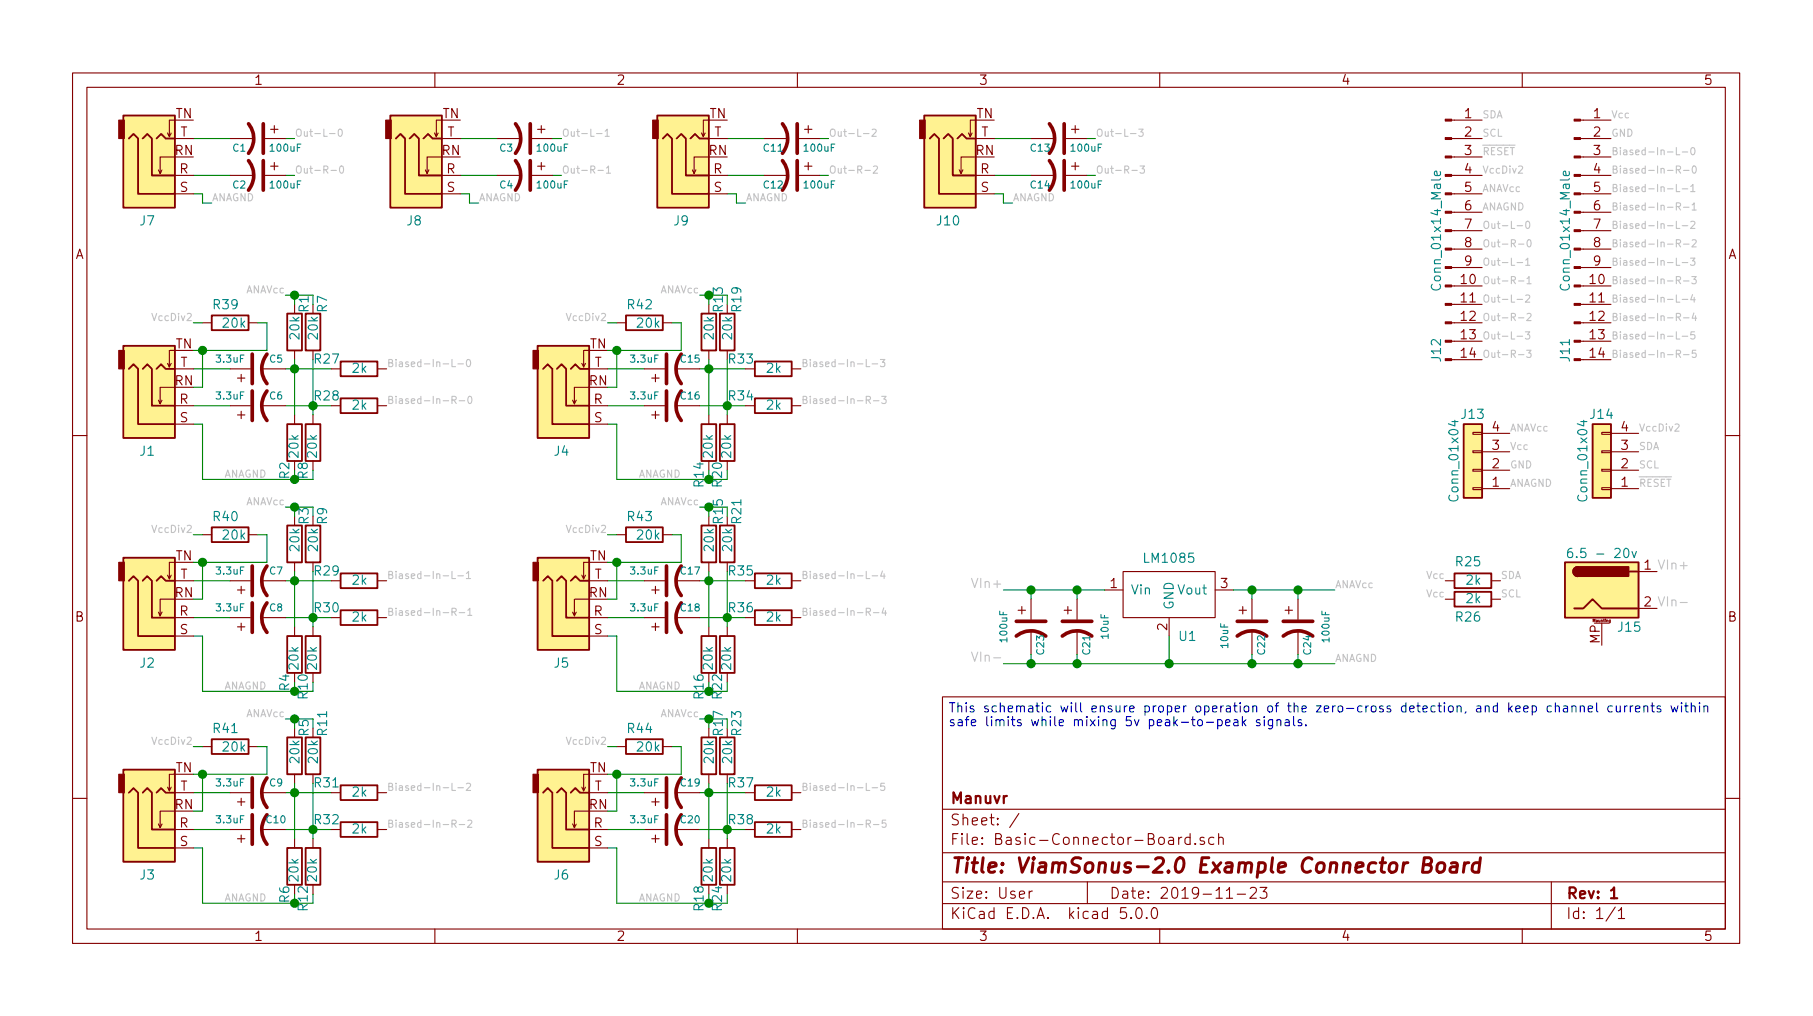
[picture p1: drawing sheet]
<svg xmlns="http://www.w3.org/2000/svg" width="250mm" height="140mm" viewBox="0 0 250 140" stroke-linecap="round" stroke-linejoin="round" font-family="sans-serif">
<g fill="none" stroke="#840000" stroke-width=".15">
<path d="M10 10.1h230v119.9h-230zM12 12h226v116.1h-226zM23.6 18.3l-.2 .5M24.1 16.6h-.7v2.2l-.3-.5M24.1 19.1h2.6M31.7 19.1h3.4M36.6 19.1h2.8M37.3 17.8h1.1M37.8 17.3v1M60 10.1v1.9M60.5 18.3l-.3 .5M61 16.6h-.8v2.2l-.3-.5"/>
<path d="M61 19.1h2.5M68.6 19.1h3.3M73.4 19.1h2.8M74.2 17.8h1M74.7 17.3v1M97.3 18.3l-.3 .5M97.8 16.6h-.8v2.2l-.2-.5M97.8 19.1h2.5M105.4 19.1h3.3M110 10.1v1.9M110.2 19.1h2.8M111 17.8h1"/>
<path d="M111.5 17.3v1M134.1 18.3l-.2 .5M134.6 16.6h-.7v2.2l-.3-.5M134.6 19.1h2.6M142.2 19.1h3.3M147.1 19.1h2.8M147.8 17.8h1M148.3 17.3v1M160 10.1v1.9M200.3 19.1h4.2M200.3 16.6h4.2M210 10.1v1.9"/>
<path d="M218 19.1h4.2M218 16.6h4.2M22.4 23.4l-.3 .5M24.1 21.6h-2v2.3l-.3-.5M24.1 26.7h2.6M24.1 24.2h2.6M31.7 24.2h3.4M36.6 24.2h2.8M37.3 22.9h1.1M37.8 22.4v1M59.2 23.4l-.3 .5M61 21.6h-2.1v2.3l-.2-.5"/>
<path d="M61 26.7h2.5M61 24.2h2.5M68.6 24.2h3.3M73.4 24.2h2.8M74.2 22.9h1M74.7 22.4v1M96 23.4l-.2 .5M97.8 21.6h-2v2.3l-.3-.5M97.8 26.7h2.5M97.8 24.2h2.5M105.4 24.2h3.3M110.2 24.2h2.8"/>
<path d="M111 22.9h1M111.5 22.4v1M132.8 23.4l-.2 .5M134.6 21.6h-2v2.3l-.3-.5M134.6 26.7h2.6M134.6 24.2h2.6M142.2 24.2h3.3M147.1 24.2h2.8M147.8 22.9h1M148.3 22.4v1M200.3 39.4h4.2M200.3 36.9h4.2"/>
<path d="M200.3 34.3h4.2M200.3 31.8h4.2M200.3 29.3h4.2M200.3 26.7h4.2M200.3 24.2h4.2M200.3 21.6h4.2M218 39.4h4.2M218 36.9h4.2M218 34.3h4.2M218 31.8h4.2M218 29.3h4.2M218 26.7h4.2"/>
<path d="M218 24.2h4.2M218 21.6h4.2M22.4 55.2l-.3 .5M23.6 50.1l-.2 .5M24.1 48.3h-.7v2.3l-.3-.5M24.1 53.4h-2v2.3l-.3-.5M24.1 55.9h2.6M24.1 50.8h2.6M24.1 58.5h2.6M27.9 44.5h1.3M31.7 55.9h2.8M31.7 50.8h2.8"/>
<path d="M32.8 57.2h1M32.8 52.1h1M33.3 51.6v1M33.3 56.7v1M34.3 44.5h1.3M36.1 55.9h3.3M36.1 50.8h3.3M40.6 42v1.2M40.6 48.3v1.3M40.6 57.2v1.3M43.2 57.2v1.3M45.7 55.9h1.3"/>
<path d="M45.7 50.8h1.3M52.1 55.9h1.2M52.1 50.8h1.2M79.5 55.2l-.3 .5M80.8 50.1l-.3 .5M81.3 48.3h-.8v2.3l-.2-.5M81.3 53.4h-2.1v2.3l-.2-.5M81.3 55.9h2.5M81.3 50.8h2.5M81.3 58.5h2.5M85.1 44.5h1.3M88.9 55.9h2.8"/>
<path d="M88.9 50.8h2.8M89.9 57.2h1M89.9 52.1h1M90.4 51.6v1M90.4 56.7v1M91.4 44.5h1.3M93.2 55.9h3.3M93.2 50.8h3.3M97.8 42v1.2M97.8 48.3v1.3M97.8 57.2v1.3M100.3 57.2v1.3"/>
<path d="M102.9 55.9h1.2M102.9 50.8h1.2M109.2 55.9h1.3M109.2 50.8h1.3M200.3 49.6h4.2M200.3 47h4.2M200.3 44.5h4.2M200.3 42h4.2M203.2 59.6h1.3v.3h-1.3zM204.5 59.7h3.8M218 49.6h4.2M218 47h4.2"/>
<path d="M218 44.5h4.2M218 42h4.2M221 59.6h1.2v.3h-1.2zM222.2 59.7h3.9M10 60h2M23.6 79.3l-.2 .5M24.1 77.5h-.7v2.3l-.3-.5M27.9 73.7h1.3M34.3 73.7h1.3M40.6 71.2v1.2M40.6 77.5v1.3M43.2 63.5v1.3"/>
<path d="M80.8 79.3l-.3 .5M81.3 77.5h-.8v2.3l-.2-.5M85.1 73.7h1.3M91.4 73.7h1.3M97.8 71.2v1.2M97.8 77.5v1.3M100.3 63.5v1.3M154.9 78.8h12.7v6.3h-12.7zM203.2 62.2h1.3v.2h-1.3zM203.2 64.7h1.3v.2h-1.3zM203.2 67.2h1.3v.3h-1.3zM204.5 67.4h3.8"/>
<path d="M204.5 64.8h3.8M204.5 62.3h3.8M221 62.2h1.2v.2h-1.2zM221 64.7h1.2v.2h-1.2zM221 67.2h1.2v.3h-1.2zM222.2 67.4h3.9M222.2 64.8h3.9M222.2 62.3h3.9M226.1 78.8h2.5M238 60h2M22.4 84.4l-.3 .5M24.1 82.6h-2v2.3l-.3-.5"/>
<path d="M24.1 85.1h2.6M24.1 80.1h2.6M24.1 87.7h2.6M31.7 85.1h2.8M31.7 80.1h2.8M32.8 86.4h1M32.8 81.3h1M33.3 80.8v1M33.3 85.9v1M36.1 85.1h3.3M36.1 80.1h3.3M40.6 86.4v1.3"/>
<path d="M43.2 86.4v1.3M43.2 92.8v1.2M45.7 85.1h1.3M45.7 80.1h1.3M52.1 85.1h1.2M52.1 80.1h1.2M79.5 84.4l-.3 .5M81.3 82.6h-2.1v2.3l-.2-.5M81.3 85.1h2.5M81.3 80.1h2.5M81.3 87.7h2.5M88.9 85.1h2.8"/>
<path d="M88.9 80.1h2.8M89.9 86.4h1M89.9 81.3h1M90.4 80.8v1M90.4 85.9v1M93.2 85.1h3.3M93.2 80.1h3.3M97.8 86.4v1.3M100.3 86.4v1.3M100.3 92.8v1.2M102.9 85.1h1.2M102.9 80.1h1.2"/>
<path d="M109.2 85.1h1.3M109.2 80.1h1.3M130 96.1h108v32h-108zM140.5 84.1h1M141 83.6v1M142.2 82.6v2.8M142.2 86.9v3.3M146.8 84.1h1M147.3 83.6v1M148.6 82.6v2.8M148.6 86.9v3.3M152.4 81.3h2.5"/>
<path d="M161.3 85.1v2.6M167.6 81.3h2.6M170.9 84.1h1.1M171.4 83.6v1M172.7 82.6v2.8M172.7 86.9v3.3M177.3 84.1h1M177.8 83.6v1M179.1 82.6v2.8M179.1 86.9v3.3M199.4 80.1h1.3M199.4 82.6h1.3"/>
<path d="M205.7 80.1h1.3M205.7 82.6h1.3M220 85.9h2M221 85.9v3M226.1 83.9h2.5M10 110.1h2M22.4 113.6l-.3 .5M23.6 108.5l-.2 .5M24.1 106.7h-.7v2.3l-.3-.5M24.1 111.8h-2v2.3l-.3-.5M24.1 114.3h2.6M24.1 109.3h2.6"/>
<path d="M24.1 116.9h2.6M27.9 102.9h1.3M31.7 114.3h2.8M31.7 109.3h2.8M32.8 115.6h1M32.8 110.5h1M33.3 110v1M33.3 115.1v1M34.3 102.9h1.3M36.1 114.3h3.3M36.1 109.3h3.3M40.6 100.4v1.2"/>
<path d="M40.6 106.7v1.3M40.6 115.6v1.3M43.2 115.6v1.3M45.7 114.3h1.3M45.7 109.3h1.3M52.1 114.3h1.2M52.1 109.3h1.2M79.5 113.6l-.3 .5M80.8 108.5l-.3 .5M81.3 106.7h-.8v2.3l-.2-.5M81.3 111.8h-2.1v2.3l-.2-.5M81.3 114.3h2.5"/>
<path d="M81.3 109.3h2.5M81.3 116.9h2.5M85.1 102.9h1.3M88.9 114.3h2.8M88.9 109.3h2.8M89.9 115.6h1M89.9 110.5h1M90.4 110v1M90.4 115.1v1M91.4 102.9h1.3M93.2 114.3h3.3M93.2 109.3h3.3"/>
<path d="M97.8 100.4v1.2M97.8 106.7v1.3M97.8 115.6v1.3M100.3 115.6v1.3M102.9 114.3h1.2M102.9 109.3h1.2M109.2 114.3h1.3M109.2 109.3h1.3M130 117.5h108M130 111.6h108M140.6 112.1l-1.3 2M161.3 115.5l.1-.1 .4 .1 .1 .9"/>
<path d="M161.9 115.8h-.5l-.2 .2 .1 .3 .1 .1 .5-.1M162.6 115.4v1M163 115.4l-.2 .1-.2 .2M164.2 115.5l-.4-.1-.3 .3 .1 .6 .2 .1 .4-.1M164.2 114.9v1.5M164.9 116.3h.1l-.1 .1-.1-.1h.1v.1M166.1 115.5l-.3-.1-.2 .1v.2a.48 .48 0 0 0 .5 .3l.1 .1-.1 .2-.1 .1-.4-.1M167.5 115.5a.5 .5 0 0 0-.7 0v.6a.47 .47 0 0 0 .5 .3l.2-.1M168.1 115.5a.38 .38 0 0 1 .7 .1v.8M168.1 114.9v1.5M238 110.1h2M43.2 122v1.2"/>
<path d="M60 128.1v1.9M100.3 122v1.2M110 128.1v1.9M130 124.6h108M130 121.6h108M142 122.8v1M142.4 122.8l-.3 .1-.1 .2M150 121.6v3M155.3 125.1h-.7v.7a.62 .62 0 0 1 .7 0l.1 .2-.1 .5-.2 .1h-.3l-.2-.1M156.1 126.5v.1l-.1-.1h.1v.1M156.8 125.3a.35 .35 0 0 1 .4-.2 .35 .35 0 0 1 .3 .3 .77 .77 0 0 1-.5 1.2 .9 .9 0 0 1-.2-1.3zM158.2 126.5h.1l-.1 .1-.1-.1h.1v.1"/>
<path d="M159 125.3a.35 .35 0 0 1 .3-.2 .35 .35 0 0 1 .3 .3 .77 .77 0 0 1-.4 1.2 .9 .9 0 0 1-.2-1.3zM160 128.1v1.9M169.2 123.8h.9M170.7 123.3h1.1M172.5 122.5l.2-.2h.4a.41 .41 0 0 1 .2 .7l-.9 .8h.9M173.8 122.3h1l-.5 .6a.39 .39 0 0 1 .5 .3v.3l-.2 .2-.5 .1-.3-.1M210 128.1v1.9M214 121.6v6.5M222.8 125l-1.2 2M223.3 125.5l.3-.2 .1-.2v1.5M223.3 126.6h.8"/>
</g>
<path d="M222.2 122.8l.5-.5v1.5M222.2 123.8h.9" fill="none" stroke="#840000" stroke-width=".3"/>
<path d="M196.4 119.2h.7a.5 .5 0 0 0 .4-.4 .5 .5 0 0 0-.3-.6h-.7l-.3 2h.8a.53 .53 0 0 0 .5-.5 .53 .53 0 0 0-.4-.5M198.4 119.1a.53 .53 0 0 1 .5-.2 .53 .53 0 0 1 .4 .4v.6a.54 .54 0 0 1-.6 .3 .54 .54 0 0 1-.5-.3l.1-.6zM200.2 119l.2-.1 .6 .1 .1 .2-.2 1M201 119.4l-.2 .1h-.4a.41 .41 0 0 0-.4 .3 .41 .41 0 0 0 .3 .4h.4l.2-.1M202.1 118.9l-.2 1.3M202.6 118.9a.55 .55 0 0 0-.6 .4M204.1 119a.68 .68 0 0 0-1 .3v.6v.2l.3 .1 .6-.1M204.2 118.2l-.2 2" fill="none" stroke="#840000" stroke-width=".41"/>
<g fill="none" stroke="#c2c2c2" stroke-width=".15">
<path d="M45.5 18.4h.7M46.7 17.9l.2-.1a.53 .53 0 0 1 .3 .5 .53 .53 0 0 1-.3 .5l-.2-.2zM82.3 18.4h.8M83.5 18.1l.3-.3v1M83.5 18.8h.5M119.1 18.4h.8M120.3 17.9l.4-.1 .1 .1 .1 .2-.6 .7h.6M156 18.4h.7M157.1 17.8h.6l-.3 .4 .3 .1v.4l-.2 .1-.4-.1M45.7 23.5h.7M46.9 23l.2-.1a.54 .54 0 0 1 .4 .4 .54 .54 0 0 1-.2 .5l-.1 .1a.56 .56 0 0 1-.3-.9zM82.5 23.5h.7"/>
<path d="M83.7 23.2l.2-.3v1M83.7 23.9h.5M119.3 23.5h.8M120.5 23l.4-.1 .2 .3-.7 .7h.7M156.2 23.5h.7M157.3 22.9h.6l-.3 .4h.2l.1 .1-.1 .4-.4 .1-.1-.1M209.3 31.1h.8M209.3 36.2h.8M209.5 23l.4-.1 .1 .1 .1 .2-.7 .7h.7M209.5 33.7h.7M209.5 38.7h.7M210.5 35.9l.3-.3v1"/>
<path d="M210.5 36.6h.5M210.6 30.6l.1-.1a.53 .53 0 0 1 .4 .5 .53 .53 0 0 1-.4 .5l-.2-.2zM210.7 38.4l.2-.3v1M210.7 39.1h.5M210.8 33.1l.1-.1a.54 .54 0 0 1 .4 .4 .54 .54 0 0 1-.2 .6h-.1a.56 .56 0 0 1-.2-.9zM230 26h.8M231.3 20.3v1h.4M231.3 25.4v1h.4M231.3 30.5v1h.4M231.3 35.6v1h.4M231.3 23.4l.4-.1 .2-.1-.1-.2-.5-.1v1M231.3 28.5l.4-.1 .2-.1-.1-.3h-.5v1"/>
<path d="M231.3 33.6l.4-.1 .2-.1-.1-.3-.5-.1v1M231.3 38.6h.4l.2-.1-.1-.3-.5-.1v1M231.5 23.4l.4 .5M231.5 28.5l.4 .5M231.5 33.6l.4 .4M231.5 38.6l.4 .5M232.1 21h.7M232.1 26h.7M232.1 31.1h.7M232.1 36.2h.7M232.3 23.5h.7M232.3 28.6h.7"/>
<path d="M232.3 33.7h.7M232.3 38.7h.7M233.2 35.6h.6l-.3 .4h.3v.5l-.2 .1-.4-.1M233.2 25.7l.4-.3v1M233.2 30.6l.4-.1 .2 .1v.2l-.6 .7h.6M233.2 26.4h.6M233.3 20.4l.2-.1a.53 .53 0 0 1 .3 .5 .53 .53 0 0 1-.3 .5l-.2-.1-.1-.2zM233.4 38.1h.6l-.3 .4 .3 .1v.4l-.2 .1-.4-.1M233.5 28.2l.2-.2v1M233.5 33.1l.3-.1 .2 .3-.6 .7h.6M233.5 29h.5M233.6 23l.1-.1a.53 .53 0 0 1 .3 .5 .53 .53 0 0 1-.3 .5l-.2-.4z"/>
<path d="M62.4 49.6v.9h.4M62.4 55.1h.4l.1-.1v-.3l-.5-.1v1M62.6 55.1l.3 .5M63.2 50.2h.7M63.3 55.2h.8M64.4 49.6h.2a.53 .53 0 0 1 .3 .4 .53 .53 0 0 1-.3 .5l-.2-.1-.1-.2zM64.6 54.7l.2-.1a.53 .53 0 0 1 .3 .5 .53 .53 0 0 1-.3 .5l-.3-.4zM119.5 55.1h.5l.1-.1-.1-.3-.5-.1v1M119.5 49.6v.9h.5M119.8 55.1l.3 .5M120.3 50.2h.8M120.5 55.2h.8"/>
<path d="M121.5 49.6h.6l-.4 .3 .3 .1v.4l-.1 .1-.4-.1M121.6 54.6h.7l-.4 .4 .3 .1v.4l-.1 .1-.5-.1M209.3 41.3h.8M209.3 46.4h.8M209.5 43.8h.7M209.5 48.9h.7M210.4 45.7h.6l-.3 .4 .3 .1v.4l-.2 .1-.4-.1M210.5 40.7h.3h.2v.2l-.6 .8h.6M210.6 48.3h.6l-.3 .4h.3v.1v.4l-.4 .1-.2-.1M210.7 43.3l.3-.1 .2 .3-.6 .7h.6M231.1 58.5l.3-.1 .2 .1v.2l-.6 .7h.6M231.3 40.7v1h.4"/>
<path d="M231.3 45.7v1h.4M231.3 43.7h.4l.2-.2-.1-.2-.5-.1v1M231.3 48.8l.4-.1 .2-.1-.1-.2-.5-.1v1M231.5 43.7l.4 .5M231.5 48.8l.4 .5M232.1 41.3h.7M232.1 46.4h.7M232.3 43.8h.7M232.3 48.9h.7M233.5 40.6l-.3 .7h.7M233.7 43.2l-.2 .7h.6M233.7 41v.7"/>
<path d="M233.8 45.7h-.5l-.1 .5 .5-.1 .1 .2v.3l-.2 .1-.4-.1M233.9 43.5v.7M234 48.3h-.5v.4h.4l.1 .1v.4l-.2 .1-.3-.1M61.1 79.4h.8M62.4 78.8v1h.4M63.2 79.4h.7M64.3 79l.3-.2v1M64.3 79.8h.6M119.5 78.8v1h.5M120.3 79.4h.8M121.7 78.7l-.2 .7h.6M122 79.1v.7"/>
<path d="M134 79.7l.5 1.3 .4-1.3M62.4 84.4l.4-.1 .1-.1v-.3l-.5-.1v1M62.6 84.4l.3 .4M63.3 84.5h.8M64.5 84.1l.3-.3v1M64.5 84.8h.6M119.5 84.4l.5-.1 .1-.1-.1-.3-.5-.1v1M119.8 84.4l.3 .4M120.5 84.5h.8M121.9 83.8l-.2 .7h.6M122.1 84.2v.6M134 89.9l.5 1.3 .4-1.3"/>
<path d="M231.8 83.1h1M62.4 113.6l.4-.1 .1-.1v-.3h-.5v.9M62.4 108v1h.4M62.6 113.6l.3 .4M63.2 108.6h.7M63.3 113.7h.8M64.3 108h.4h.2v.3l-.6 .7h.6M64.5 113.1h.4l.2 .2-.6 .7h.6M119.5 113.6l.5-.1 .1-.1-.1-.3h-.5v.9M119.5 108v1h.5M119.8 113.6l.3 .4M120.3 108.6h.8"/>
<path d="M120.5 113.7h.8M122 108h-.5v.4h.5l.1 .1-.1 .4-.1 .1-.4-.1M122.2 113.1h-.5v.4h.4l.2 .1-.1 .3-.1 .1-.4-.1"/>
</g>
<g fill="#840000" stroke="#840000" stroke-width=".15">
<path d="M217.2 49.5h.8v.2h-.8z"/>
<path d="M217.2 46.9h.8v.3h-.8z"/>
<path d="M217.2 44.4h.8v.2h-.8z"/>
<path d="M217.2 41.8h.8v.3h-.8z"/>
<path d="M217.2 39.3h.8v.2h-.8z"/>
<path d="M217.2 36.8h.8v.2h-.8z"/>
<path d="M217.2 34.2h.8v.3h-.8z"/>
<path d="M217.2 31.7h.8v.2h-.8z"/>
<path d="M217.2 29.1h.8v.3h-.8z"/>
<path d="M217.2 26.6h.8v.2h-.8z"/>
<path d="M217.2 24.1h.8v.2h-.8z"/>
<path d="M217.2 21.5h.8v.3h-.8z"/>
<path d="M217.2 19h.8v.2h-.8z"/>
<path d="M217.2 16.4h.8v.3h-.8z"/>
<path d="M199.4 49.5h.9v.2h-.9z"/>
<path d="M199.4 46.9h.9v.3h-.9z"/>
<path d="M199.4 44.4h.9v.2h-.9z"/>
<path d="M199.4 41.8h.9v.3h-.9z"/>
<path d="M199.4 39.3h.9v.2h-.9z"/>
<path d="M199.4 36.8h.9v.2h-.9z"/>
<path d="M199.4 34.2h.9v.3h-.9z"/>
<path d="M199.4 31.7h.9v.2h-.9z"/>
<path d="M199.4 29.1h.9v.3h-.9z"/>
<path d="M199.4 26.6h.9v.2h-.9z"/>
<path d="M199.4 24.1h.9v.2h-.9z"/>
<path d="M199.4 21.5h.9v.3h-.9z"/>
<path d="M199.4 19h.9v.2h-.9z"/>
<path d="M199.4 16.4h.9v.3h-.9z"/>
<path d="M73.5 48.3h.8v2.5h-.8z"/>
<path d="M73.5 77.5h.8v2.6h-.8z"/>
<path d="M73.5 106.7h.8v2.6h-.8z"/>
<path d="M16.4 106.7h.7v2.6h-.7z"/>
<path d="M16.4 77.5h.7v2.6h-.7z"/>
<path d="M16.4 48.3h.7v2.5h-.7z"/>
<path d="M16.4 16.6h.7v2.5h-.7z"/>
<path d="M53.2 16.6h.8v2.5h-.8z"/>
<path d="M126.9 16.6h.7v2.5h-.7z"/>
<path d="M90 16.6h.8v2.5h-.8z"/>
</g>
<path d="M198.7 23.6v.4l-.1 .2-.7-.1v-.5h.3l.1 .6M216.5 23.6v.4l-.2 .2-.6-.1v-.5h.3l.1 .6M200.3 58.1h.8M200.7 57.9v.8l-.9-.3M218.1 58.1h.8M218.5 57.9v.8l-.9-.3M216.9 75.6a.52 .52 0 0 0-.6 .5v.6l.2 .2 .4-.1 .1-.2-.1-.5h-.4l-.2 .2M225.1 76l.4 .9 .3-.9" fill="none" stroke="#008484" stroke-width=".15"/>
<g fill="none" stroke="#840000" stroke-width=".25">
<path d="M17 15.9h7.1v12.7h-7.1zM17.8 19.1l.6-.6 .6 .6v7.6h5.1M19.7 19.1l.6-.6 .7 .6v5.1h3.1M21.6 19.1l.6-.6 .7 .6h1.2M53.8 15.9h7.2v12.7h-7.2zM54.6 19.1l.6-.6 .7 .6v7.6h5.1M56.5 19.1l.6-.6 .7 .6v5.1h3.2M58.4 19.1l.7-.6 .6 .6h1.3M90.7 15.9h7.1v12.7h-7.1zM91.4 19.1l.7-.6 .6 .6v7.6h5.1M93.3 19.1l.7-.6 .6 .6v5.1h3.2M95.2 19.1l.7-.6 .6 .6h1.3"/>
<path d="M127.5 15.9h7.1v12.7h-7.1zM128.3 19.1l.6-.6 .6 .6v7.6h5.1M130.2 19.1l.6-.6 .6 .6v5.1h3.2M132.1 19.1l.6-.6 .6 .6h1.3M17 47.7h7.1v12.7h-7.1zM17.8 50.8l.6-.6 .6 .6v7.7h5.1M19.7 50.8l.6-.6 .7 .6v5.1h3.1M21.6 50.8l.6-.6 .7 .6h1.2M29.2 43.5h5.1v2h-5.1zM39.6 58.5h2.1v5h-2.1zM39.6 43.2h2.1v5.1h-2.1zM42.2 58.5h2v5h-2z"/>
<path d="M42.2 43.2h2v5.1h-2zM47 54.9h5.1v2h-5.1zM47 49.8h5.1v2.1h-5.1zM74.2 47.7h7.1v12.7h-7.1zM74.9 50.8l.7-.6 .6 .6v7.7h5.1M76.8 50.8l.7-.6 .6 .6v5.1h3.2M78.7 50.8l.7-.6 .6 .6h1.3M86.4 43.5h5v2h-5zM96.8 58.5h2v5h-2zM96.8 43.2h2v5.1h-2zM99.3 58.5h2v5h-2zM99.3 43.2h2v5.1h-2z"/>
<path d="M104.1 54.9h5.1v2h-5.1zM104.1 49.8h5.1v2.1h-5.1zM201.9 58.5h2.6v10.1h-2.6zM219.7 58.5h2.5v10.1h-2.5zM17 76.9h7.1v12.7h-7.1zM29.2 72.7h5.1v2h-5.1zM39.6 72.4h2.1v5.1h-2.1zM42.2 72.4h2v5.1h-2zM47 79h5.1v2.1h-5.1zM74.2 76.9h7.1v12.7h-7.1zM86.4 72.7h5v2h-5zM96.8 72.4h2v5.1h-2z"/>
<path d="M99.3 72.4h2v5.1h-2zM104.1 79h5.1v2.1h-5.1zM200.7 79h5v2.1h-5zM215.9 77.5h10.2v7.6h-10.2zM217.7 78.2a.63 .63 0 0 0-.7 .6 .63 .63 0 0 0 .7 .6M224.8 78.8h1.3M17.8 80.1l.6-.7 .6 .7v7.6h5.1M19.7 80.1l.6-.7 .7 .7v5h3.1M21.6 80.1l.6-.7 .7 .7h1.2M39.6 87.7h2.1v5.1h-2.1zM42.2 87.7h2v5.1h-2zM47 84.1h5.1v2.1h-5.1z"/>
<path d="M74.9 80.1l.7-.7 .6 .7v7.6h5.1M76.8 80.1l.7-.7 .6 .7v5h3.2M78.7 80.1l.7-.7 .6 .7h1.3M96.8 87.7h2v5.1h-2zM99.3 87.7h2v5.1h-2zM104.1 84.1h5.1v2.1h-5.1zM200.7 81.6h5v2h-5zM217.2 83.9h1.2l1.3-1.3 1.3 1.3h5.1M17 106.1h7.1v12.7h-7.1zM17.8 109.3l.6-.7 .6 .7v7.6h5.1M19.7 109.3l.6-.7 .7 .7v5h3.1M21.6 109.3l.6-.7 .7 .7h1.2"/>
<path d="M29.2 101.9h5.1v2h-5.1zM39.6 116.9h2.1v5.1h-2.1zM39.6 101.6h2.1v5.1h-2.1zM42.2 116.9h2v5.1h-2zM42.2 101.6h2v5.1h-2zM47 113.3h5.1v2.1h-5.1zM47 108.3h5.1v2h-5.1zM74.2 106.1h7.1v12.7h-7.1zM74.9 109.3l.7-.7 .6 .7v7.6h5.1M76.8 109.3l.7-.7 .6 .7v5h3.2M78.7 109.3l.7-.7 .6 .7h1.3M86.4 101.9h5v2h-5z"/>
<path d="M96.8 116.9h2v5.1h-2zM96.8 101.6h2v5.1h-2zM99.3 116.9h2v5.1h-2zM99.3 101.6h2v5.1h-2zM104.1 113.3h5.1v2.1h-5.1zM104.1 108.3h5.1v2h-5.1z"/>
</g>
<g fill="none" stroke="#008400" stroke-width=".15">
<path d="M26.7 19.1h5M39.4 19.1h1.2M63.5 19.1h5.1M76.2 19.1h1.3M100.3 19.1h5.1M113 19.1h1.3M137.2 19.1h5M149.9 19.1h1.2M26.7 26.7h1.2v1.3h1.3M26.7 24.2h5M39.4 24.2h1.2M63.5 24.2h5.1"/>
<path d="M63.5 26.7h1.3v1.3h1.2M76.2 24.2h1.3M100.3 24.2h5.1M100.3 26.7h1.3v1.3h1.3M113 24.2h1.3M137.2 24.2h5M137.2 26.7h1.2v1.3h1.3M149.9 24.2h1.2M26.7 58.5h1.2v7.6h15.3v-1.3M26.7 55.9h5M26.7 50.8h5M26.7 44.5h1.2"/>
<path d="M27.9 48.3v5.1h-1.2M35.6 44.5h1.2v3.8h-10.1M39.4 55.9h6.3M39.4 50.8h6.3M39.4 40.7h3.8M40.6 40.7v1.3M40.6 49.6v7.6M43.2 49.6v7.6M83.8 55.9h5.1M83.8 50.8h5.1M83.8 58.5h1.3v7.6h15.2v-1.3M83.8 44.5h1.3"/>
<path d="M85.1 48.3v5.1h-1.3M92.7 44.5h1.3v3.8h-10.2M96.5 55.9h6.4M96.5 50.8h6.4M96.5 40.7h3.8M97.8 40.7v1.3M97.8 49.6v7.6M100.3 49.6v7.6M26.7 73.7h1.2M27.9 77.5v5.1h-1.2M35.6 73.7h1.2v3.8h-10.1M39.4 69.9h3.8"/>
<path d="M40.6 69.9v1.3M40.6 78.8v7.6M43.2 78.8v7.6M83.8 73.7h1.3M85.1 77.5v5.1h-1.3M92.7 73.7h1.3v3.8h-10.2M96.5 69.9h3.8M97.8 69.9v1.3M97.8 78.8v7.6M100.3 78.8v7.6M26.7 87.7h1.2v7.6h15.3v-1.3M26.7 85.1h5"/>
<path d="M26.7 80.1h5M39.4 99.1h3.8M39.4 85.1h6.3M39.4 80.1h6.3M40.6 99.1v1.3M83.8 85.1h5.1M83.8 80.1h5.1M83.8 87.7h1.3v7.6h15.2v-1.3M96.5 99.1h3.8M96.5 85.1h6.4M96.5 80.1h6.4M97.8 99.1v1.3"/>
<path d="M138.4 81.3h14M138.4 91.5h45.7M142.2 81.3v1.3M142.2 90.2v1.3M148.6 81.3v1.3M148.6 90.2v1.3M161.3 87.7v3.8M170.2 81.3h13.9M172.7 81.3v1.3M172.7 90.2v1.3M179.1 81.3v1.3M179.1 90.2v1.3"/>
<path d="M26.7 114.3h5M26.7 109.3h5M26.7 116.9h1.2v7.6h15.3v-1.3M26.7 102.9h1.2M27.9 106.7v5.1h-1.2M35.6 102.9h1.2v3.8h-10.1M39.4 114.3h6.3M39.4 109.3h6.3M40.6 108v7.6M43.2 108v7.6M83.8 114.3h5.1M83.8 109.3h5.1"/>
<path d="M83.8 116.9h1.3v7.6h15.2v-1.3M83.8 102.9h1.3M85.1 106.7v5.1h-1.3M92.7 102.9h1.3v3.8h-10.2M96.5 114.3h6.4M96.5 109.3h6.4M97.8 108v7.6M100.3 108v7.6"/>
</g>
<g fill="#008400" stroke="#008400" stroke-width=".25">
<circle cx="40.6" cy="109.3" r=".51"/>
<circle cx="43.2" cy="114.3" r=".51"/>
<circle cx="40.6" cy="99.1" r=".51"/>
<circle cx="40.6" cy="80.1" r=".51"/>
<circle cx="43.2" cy="85.1" r=".51"/>
<circle cx="40.6" cy="69.9" r=".51"/>
<circle cx="40.6" cy="50.8" r=".51"/>
<circle cx="43.2" cy="55.9" r=".51"/>
<circle cx="40.6" cy="40.7" r=".51"/>
<circle cx="97.8" cy="109.3" r=".51"/>
<circle cx="100.3" cy="114.3" r=".51"/>
<circle cx="97.8" cy="99.1" r=".51"/>
<circle cx="97.8" cy="80.1" r=".51"/>
<circle cx="100.3" cy="85.1" r=".51"/>
<circle cx="97.8" cy="69.9" r=".51"/>
<circle cx="97.8" cy="50.8" r=".51"/>
<circle cx="100.3" cy="55.9" r=".51"/>
<circle cx="97.8" cy="40.7" r=".51"/>
<circle cx="161.3" cy="91.5" r=".51"/>
<circle cx="172.7" cy="81.3" r=".51"/>
<circle cx="172.7" cy="91.5" r=".51"/>
<circle cx="97.8" cy="124.5" r=".51"/>
<circle cx="97.8" cy="95.3" r=".51"/>
<circle cx="97.8" cy="66.1" r=".51"/>
<circle cx="40.6" cy="124.5" r=".51"/>
<circle cx="40.6" cy="95.3" r=".51"/>
<circle cx="40.6" cy="66.1" r=".51"/>
<circle cx="148.6" cy="81.3" r=".51"/>
<circle cx="148.6" cy="91.5" r=".51"/>
<circle cx="142.2" cy="81.3" r=".51"/>
<circle cx="142.2" cy="91.5" r=".51"/>
<circle cx="179.1" cy="91.5" r=".51"/>
<circle cx="179.1" cy="81.3" r=".51"/>
<circle cx="85.1" cy="48.3" r=".51"/>
<circle cx="85.1" cy="106.7" r=".51"/>
<circle cx="27.9" cy="48.3" r=".51"/>
<circle cx="85.1" cy="77.5" r=".51"/>
<circle cx="27.9" cy="77.5" r=".51"/>
<circle cx="27.9" cy="106.7" r=".51"/>
</g>
<g fill="none" stroke="#840000" stroke-width=".51">
<path d="M34.3 17.1a3.3 3.3 0 0 1 0 4M36.3 17.1v4M71.1 17.1a3.3 3.3 0 0 1 0 4M73.2 17.1v4M107.9 17.1a3.3 3.3 0 0 1 0 4M110 17.1v4M144.8 17.1a3.3 3.3 0 0 1 0 4M146.8 17.1v4M34.3 22.1a3.3 3.3 0 0 1 0 4.1M36.3 22.1v4.1M71.1 22.1a3.3 3.3 0 0 1 0 4.1M73.2 22.1v4.1"/>
<path d="M107.9 22.1a3.3 3.3 0 0 1 0 4.1M110 22.1v4.1M144.8 22.1a3.3 3.3 0 0 1 0 4.1M146.8 22.1v4.1M34.8 48.8v4.1M34.8 53.9v4.1M36.8 53.9a3.3 3.3 0 0 0 0 4.1M36.8 48.8a3.3 3.3 0 0 0 0 4.1M91.9 48.8v4.1M91.9 53.9v4.1M94 53.9a3.3 3.3 0 0 0 0 4.1M94 48.8a3.3 3.3 0 0 0 0 4.1"/>
<path d="M34.8 78v4.1M36.8 78a3.3 3.3 0 0 0 0 4.1M91.9 78v4.1M94 78a3.3 3.3 0 0 0 0 4.1M34.8 83.1v4.1M36.8 83.1a3.3 3.3 0 0 0 0 4.1M91.9 83.1v4.1M94 83.1a3.3 3.3 0 0 0 0 4.1M140.2 87.7a3.3 3.3 0 0 1 4.1 0M140.2 85.6h4.1M146.6 87.7a3.3 3.3 0 0 1 4 0M146.6 85.6h4"/>
<path d="M170.7 87.7a3.3 3.3 0 0 1 4.1 0M170.7 85.6h4.1M177 87.7a3.3 3.3 0 0 1 4.1 0M177 85.6h4.1M34.8 107.2v4.1M34.8 112.3v4.1M36.8 112.3a3.3 3.3 0 0 0 0 4.1M36.8 107.2a3.3 3.3 0 0 0 0 4.1M91.9 107.2v4.1M91.9 112.3v4.1M94 112.3a3.3 3.3 0 0 0 0 4.1M94 107.2a3.3 3.3 0 0 0 0 4.1"/>
</g>
<g fill="#fff291" stroke="#fff291" stroke-width=".14">
<path d="M201.9 58.5h2.6v10.1h-2.6z"/>
<path d="M219.7 58.5h2.5v10.1h-2.5z"/>
<path d="M74.2 47.7h7.1v12.7h-7.1z"/>
<path d="M74.2 76.9h7.1v12.7h-7.1z"/>
<path d="M74.2 106.1h7.1v12.7h-7.1z"/>
<path d="M17 106.1h7.1v12.7h-7.1z"/>
<path d="M17 76.9h7.1v12.7h-7.1z"/>
<path d="M17 47.7h7.1v12.7h-7.1z"/>
<path d="M17 15.9h7.1v12.7h-7.1z"/>
<path d="M53.8 15.9h7.2v12.7h-7.2z"/>
<path d="M127.5 15.9h7.1v12.7h-7.1z"/>
<path d="M90.7 15.9h7.1v12.7h-7.1z"/>
<path d="M215.9 77.5h10.2v7.6h-10.2z"/>
</g>
<g fill="none" stroke="#0000c2" stroke-width=".15">
<path d="M169.1 99.6l.6-.1-.1-.2-.3-.1-.2 .2 .1 .6h.4M170.3 99.3h.4l.1 .7M170.8 99.5l-.4 .1a.25 .25 0 0 0-.2 .2 .25 .25 0 0 0 .2 .2h.4M171.4 98.8v1.2M171.5 99.6l.4 .4M171.9 99.2l-.5 .5M173.8 99.3a.31 .31 0 0 0-.5 .1l.1 .2h.3l.2 .2-.1 .2h-.1h-.4M174.4 99.2v.8M175.6 99.2l-.1 1.2-.2 .1-.3-.1M175.6 99.3l-.4-.1-.2 .2v.4l.1 .2h.5M176.2 99.3a.31 .31 0 0 1 .5 .1v.6M176.2 99.2v.8"/>
<path d="M177.3 99.3h.5l.1 .7M177.9 99.5l-.5 .1a.25 .25 0 0 0-.1 .2 .25 .25 0 0 0 .1 .2h.5M178.5 98.8v1.1l.1 .1M179.6 99.3a.31 .31 0 0 0-.5 .1v.2h.3l.2 .2-.2 .2h-.3M180.2 99.9v.1M214 97.4l-.3-.1-.3 .2 .1 .6h.5M214.6 97.4a.31 .31 0 0 1 .5 .1v.6M214.6 96.9v1.2M215.7 97.4h.5l.1 .7M216.3 97.6l-.5 .1a.25 .25 0 0 0-.1 .2 .25 .25 0 0 0 .1 .2h.5M216.9 97.4l.1-.1 .3 .1 .1 .7M216.9 97.3v.8"/>
<path d="M218 97.4h.1a.31 .31 0 0 1 .5 .1v.6M218 97.3v.8M219.1 97.7l.6-.1v-.2l-.4-.1-.2 .2 .1 .6h.5M220.3 96.9v1.1l.1 .1M222.4 97.4l-.3-.1-.3 .2v.4l.1 .2h.5M223 97.3v.7a.31 .31 0 0 0 .5 .1v-.1M223.5 97.3v.8M224.1 97.3v.8M224.5 97.3l-.2 .1-.2 .1M224.9 97.3v.8M225.3 97.3l-.3 .1-.1 .1M225.6 97.7l.6-.1v-.2l-.4-.1-.2 .2 .1 .6h.5"/>
<path d="M226.8 97.4a.31 .31 0 0 1 .5 .1v.6M226.8 97.3v.8M227.8 97.3h.4M227.9 96.9v1.1l.1 .1h.2M229.1 97.4a.31 .31 0 0 0-.5 .1l.1 .2h.3l.2 .2-.2 .2h-.4M230.5 97.3l.3 .8 .2-.6 .3 .6 .2-.8M232 96.9h-.1h.2h-.1v.1M232 97.3v.8M232.4 97.3h.5M232.6 96.9v1.1l.1 .1h.2M233.3 97.4h.1a.31 .31 0 0 1 .5 .1v.6M233.3 96.9v1.2"/>
<path d="M234.5 96.9v.1M234.5 97.3v.8M235.1 97.4a.31 .31 0 0 1 .5 .1v.6M235.1 97.3v.8"/>
</g>
<g fill="#840000" stroke="#840000" stroke-width=".25">
<path d="M217.2 78.3l.5-.1v1.2a.64 .64 0 0 1-.6-.4 .64 .64 0 0 1 .1-.7z"/>
<path d="M217.7 78.2h7v1.2h-7z"/>
</g>
<path d="M222.1 85.5v.3h-.1M222.1 85.5h-.1v.2h.1" fill="none" stroke="#840000" stroke-width=".14"/>
<text font-size="2.8" fill="#840000" x="131" y="120.3">Title: ViamSonus-2.0 Example Connector Board</text>
<g font-size="2.1" fill="#840000">
<text x="131" y="113.8">Sheet: /</text>
<text x="131" y="110.8">Manuvr</text>
<text x="131" y="116.5">File: Basic-Connector-Board.sch</text>
<text x="131" y="123.9">Size: User</text>
<text x="153" y="123.9">Date: 2019-11-23</text>
<text x="216" y="123.9">Rev: 1</text>
<text x="131" y="126.7">KiCad E.D.A. kicad 5.0.0</text>
<text x="216" y="126.7">Id: 1/1</text>
</g>
<g font-size="1.8" fill="#840000">
<text x="35" y="11.7">1</text>
<text x="85" y="11.7">2</text>
<text x="135" y="11.7">3</text>
<text x="185" y="11.7">4</text>
<text x="235" y="11.7">5</text>
<text x="24.2" y="16.3">TN</text>
<text x="61.1" y="16.3">TN</text>
<text x="97.9" y="16.3">TN</text>
<text x="134.7" y="16.3">TN</text>
<text x="202.1" y="16.3">1</text>
<text x="219.9" y="16.3">1</text>
<text x="24.1" y="21.4">RN</text>
<text x="24.8" y="23.9">R</text>
<text x="24.9" y="18.8">T</text>
<text x="61" y="21.4">RN</text>
<text x="61.6" y="23.9">R</text>
<text x="61.7" y="18.8">T</text>
<text x="97.8" y="21.4">RN</text>
<text x="98.4" y="23.9">R</text>
<text x="98.5" y="18.8">T</text>
<text x="134.6" y="21.4">RN</text>
<text x="135.3" y="23.9">R</text>
<text x="135.4" y="18.8">T</text>
<text x="202.1" y="18.8">2</text>
<text x="202.1" y="21.4">3</text>
<text x="202.1" y="23.9">4</text>
<text x="219.9" y="18.8">2</text>
<text x="219.9" y="21.4">3</text>
<text x="219.9" y="23.9">4</text>
<text x="24.8" y="26.5">S</text>
<text x="61.6" y="26.5">S</text>
<text x="98.5" y="26.5">S</text>
<text x="135.3" y="26.5">S</text>
<text x="202.1" y="26.5">5</text>
<text x="202.1" y="29">6</text>
<text x="219.9" y="26.5">5</text>
<text x="219.9" y="29">6</text>
<text x="10.4" y="35.7">A</text>
<text x="202.1" y="31.5">7</text>
<text x="202.1" y="34.1">8</text>
<text x="219.9" y="31.5">7</text>
<text x="219.9" y="34.1">8</text>
<text x="238.4" y="35.7">A</text>
<text x="201.6" y="39.2">10</text>
<text x="201.6" y="41.7">11</text>
<text x="202.1" y="36.6">9</text>
<text x="219.4" y="39.2">10</text>
<text x="219.4" y="41.7">11</text>
<text x="219.9" y="36.6">9</text>
<text x="201.6" y="44.2">12</text>
<text x="201.6" y="46.8">13</text>
<text x="219.4" y="44.2">12</text>
<text x="219.4" y="46.8">13</text>
<text x="24.1" y="53.1">RN</text>
<text x="24.2" y="48.1">TN</text>
<text x="24.9" y="50.6">T</text>
<text x="81.3" y="53.1">RN</text>
<text x="81.4" y="48.1">TN</text>
<text x="82" y="50.6">T</text>
<text x="201.6" y="49.3">14</text>
<text x="219.4" y="49.3">14</text>
<text x="24.8" y="55.7">R</text>
<text x="24.8" y="58.2">S</text>
<text x="81.9" y="55.7">R</text>
<text x="82" y="58.2">S</text>
<text x="205.9" y="59.5">4</text>
<text x="223.7" y="59.5">4</text>
<text x="205.9" y="64.6">2</text>
<text x="205.9" y="62">3</text>
<text x="223.7" y="64.6">2</text>
<text x="223.7" y="62">3</text>
<text x="205.9" y="67.1">1</text>
<text x="223.7" y="67.1">1</text>
<text x="24.2" y="77.3">TN</text>
<text x="81.4" y="77.3">TN</text>
<text x="24.1" y="82.3">RN</text>
<text x="24.9" y="79.8">T</text>
<text x="81.3" y="82.3">RN</text>
<text x="82" y="79.8">T</text>
<text x="153.2" y="81.1">1</text>
<text x="168.4" y="81.1">3</text>
<text x="226.8" y="78.5">1 VIn+</text>
<text x="226.8" y="83.6">2 VIn-</text>
<text x="10.4" y="85.7">B</text>
<text x="24.8" y="84.9">R</text>
<text x="24.8" y="87.4">S</text>
<text x="81.9" y="84.9">R</text>
<text x="82" y="87.4">S</text>
<text x="161" y="86.9" transform="rotate(-90 161 86.9)">2</text>
<text x="220.7" y="88.7" transform="rotate(-90 220.7 88.7)">MP</text>
<text x="238.4" y="85.7">B</text>
<text x="24.2" y="106.5">TN</text>
<text x="81.4" y="106.5">TN</text>
<text x="24.1" y="111.6">RN</text>
<text x="24.9" y="109">T</text>
<text x="81.3" y="111.6">RN</text>
<text x="82" y="109">T</text>
<text x="24.8" y="114.1">R</text>
<text x="24.8" y="116.6">S</text>
<text x="81.9" y="114.1">R</text>
<text x="82" y="116.6">S</text>
<text x="35" y="129.7">1</text>
<text x="85" y="129.7">2</text>
<text x="135" y="129.7">3</text>
<text x="185" y="129.7">4</text>
<text x="235" y="129.7">5</text>
</g>
<g font-size="1.8" fill="#008484">
<text x="19.4" y="31.1">J7</text>
<text x="56.2" y="31.1">J8</text>
<text x="93" y="31.1">J9</text>
<text x="129.3" y="31.1">J10</text>
<text x="198.8" y="39.5" transform="rotate(-90 198.8 39.5)">Conn_01x14_Male</text>
<text x="216.6" y="39.5" transform="rotate(-90 216.6 39.5)">Conn_01x14_Male</text>
<text x="29.5" y="42.6">R39</text>
<text x="30.8" y="45.2">20k</text>
<text x="41.3" y="46.7" transform="rotate(-90 41.3 46.7)">20k</text>
<text x="43.9" y="46.7" transform="rotate(-90 43.9 46.7)">20k</text>
<text x="45.1" y="43" transform="rotate(-90 45.1 43)">R7</text>
<text x="86.6" y="42.6">R42</text>
<text x="88" y="45.2">20k</text>
<text x="98.5" y="46.7" transform="rotate(-90 98.5 46.7)">20k</text>
<text x="101" y="46.7" transform="rotate(-90 101 46.7)">20k</text>
<text x="102.3" y="42.9" transform="rotate(-90 102.3 42.9)">R19</text>
<text x="43.4" y="50.1">R27</text>
<text x="48.6" y="51.4">2k</text>
<text x="100.6" y="50.1">R33</text>
<text x="105.8" y="51.4">2k</text>
<text x="198.8" y="49.8" transform="rotate(-90 198.8 49.8)">J12</text>
<text x="216.6" y="49.8" transform="rotate(-90 216.6 49.8)">J11</text>
<text x="43.4" y="55.2">R28</text>
<text x="48.6" y="56.5">2k</text>
<text x="100.6" y="55.2">R34</text>
<text x="105.8" y="56.5">2k</text>
<text x="201.7" y="57.8">J13</text>
<text x="219.5" y="57.8">J14</text>
<text x="19.4" y="62.8">J1</text>
<text x="39.9" y="66" transform="rotate(-90 39.9 66)">R2</text>
<text x="41.2" y="63" transform="rotate(-90 41.2 63)">20k</text>
<text x="43.7" y="63" transform="rotate(-90 43.7 63)">20k</text>
<text x="76.5" y="62.8">J4</text>
<text x="98.3" y="63" transform="rotate(-90 98.3 63)">20k</text>
<text x="100.9" y="63" transform="rotate(-90 100.9 63)">20k</text>
<text x="29.5" y="71.9">R40</text>
<text x="86.6" y="71.9">R43</text>
<text x="97.1" y="67.1" transform="rotate(-90 97.1 67.1)">R14</text>
<text x="201.2" y="68.8" transform="rotate(-90 201.2 68.8)">Conn_01x04</text>
<text x="219" y="68.8" transform="rotate(-90 219 68.8)">Conn_01x04</text>
<text x="30.8" y="74.4">20k</text>
<text x="41.3" y="75.9" transform="rotate(-90 41.3 75.9)">20k</text>
<text x="43.9" y="75.9" transform="rotate(-90 43.9 75.9)">20k</text>
<text x="45.1" y="72.2" transform="rotate(-90 45.1 72.2)">R9</text>
<text x="88" y="74.4">20k</text>
<text x="98.5" y="75.9" transform="rotate(-90 98.5 75.9)">20k</text>
<text x="101" y="75.9" transform="rotate(-90 101 75.9)">20k</text>
<text x="102.3" y="72.1" transform="rotate(-90 102.3 72.1)">R21</text>
<text x="158.1" y="77.6">LM1085</text>
<text x="217.5" y="76.9">6.5 - 20v</text>
<text x="43.4" y="79.3">R29</text>
<text x="48.6" y="80.6">2k</text>
<text x="100.6" y="79.3">R35</text>
<text x="105.8" y="80.6">2k</text>
<text x="156" y="82">Vin</text>
<text x="162.7" y="82">Vout</text>
<text x="200.9" y="78.1">R25</text>
<text x="202.3" y="80.6">2k</text>
<text x="202.3" y="83.2">2k</text>
<text x="43.4" y="84.4">R30</text>
<text x="48.6" y="85.7">2k</text>
<text x="100.6" y="84.4">R36</text>
<text x="105.8" y="85.7">2k</text>
<text x="161.9" y="84.1" transform="rotate(-90 161.9 84.1)">GND</text>
<text x="162.7" y="88.4">U1</text>
<text x="200.9" y="85.7">R26</text>
<text x="223.3" y="87.1">J15</text>
<text x="19.4" y="92">J2</text>
<text x="39.9" y="95.2" transform="rotate(-90 39.9 95.2)">R4</text>
<text x="41.2" y="92.2" transform="rotate(-90 41.2 92.2)">20k</text>
<text x="43.7" y="92.2" transform="rotate(-90 43.7 92.2)">20k</text>
<text x="76.5" y="92">J5</text>
<text x="98.3" y="92.2" transform="rotate(-90 98.3 92.2)">20k</text>
<text x="100.9" y="92.2" transform="rotate(-90 100.9 92.2)">20k</text>
<text x="29.5" y="101.1">R41</text>
<text x="45.1" y="101.3" transform="rotate(-90 45.1 101.3)">R11</text>
<text x="86.6" y="101.1">R44</text>
<text x="97.1" y="96.3" transform="rotate(-90 97.1 96.3)">R16</text>
<text x="102.3" y="101.3" transform="rotate(-90 102.3 101.3)">R23</text>
<text x="30.8" y="103.6">20k</text>
<text x="41.3" y="105.1" transform="rotate(-90 41.3 105.1)">20k</text>
<text x="43.9" y="105.1" transform="rotate(-90 43.9 105.1)">20k</text>
<text x="88" y="103.6">20k</text>
<text x="98.5" y="105.1" transform="rotate(-90 98.5 105.1)">20k</text>
<text x="101" y="105.1" transform="rotate(-90 101 105.1)">20k</text>
<text x="43.4" y="113.6">R32</text>
<text x="43.4" y="108.6">R31</text>
<text x="48.6" y="109.8">2k</text>
<text x="100.6" y="113.6">R38</text>
<text x="100.6" y="108.6">R37</text>
<text x="105.8" y="109.8">2k</text>
<text x="48.6" y="114.9">2k</text>
<text x="105.8" y="114.9">2k</text>
<text x="19.4" y="121.3">J3</text>
<text x="39.9" y="124.4" transform="rotate(-90 39.9 124.4)">R6</text>
<text x="41.2" y="121.4" transform="rotate(-90 41.2 121.4)">20k</text>
<text x="43.7" y="121.4" transform="rotate(-90 43.7 121.4)">20k</text>
<text x="76.5" y="121.3">J6</text>
<text x="97.1" y="125.5" transform="rotate(-90 97.1 125.5)">R18</text>
<text x="98.3" y="121.4" transform="rotate(-90 98.3 121.4)">20k</text>
<text x="100.9" y="121.4" transform="rotate(-90 100.9 121.4)">20k</text>
</g>
<g font-size="1.8" fill="#008400">
<text x="42.6" y="43" transform="rotate(-90 42.6 43)">R1</text>
<text x="99.7" y="42.9" transform="rotate(-90 99.7 42.9)">R13</text>
<text x="42.5" y="66" transform="rotate(-90 42.5 66)">R8</text>
<text x="99.6" y="67.1" transform="rotate(-90 99.6 67.1)">R20</text>
<text x="42.6" y="72.2" transform="rotate(-90 42.6 72.2)">R3</text>
<text x="99.7" y="72.1" transform="rotate(-90 99.7 72.1)">R15</text>
<text x="42.5" y="96.3" transform="rotate(-90 42.5 96.3)">R10</text>
<text x="42.6" y="101.4" transform="rotate(-90 42.6 101.4)">R5</text>
<text x="99.6" y="96.3" transform="rotate(-90 99.6 96.3)">R22</text>
<text x="99.7" y="101.3" transform="rotate(-90 99.7 101.3)">R17</text>
<text x="42.5" y="125.5" transform="rotate(-90 42.5 125.5)">R12</text>
<text x="99.6" y="125.5" transform="rotate(-90 99.6 125.5)">R24</text>
</g>
<g font-size="1.8" fill="#c2c2c2">
<text x="134.6" y="81.1">VIn+</text>
<text x="135.1" y="91.2">VIn-</text>
</g>
<g font-size="1.8" fill="#0000c2">
<text x="130.8" y="98.2">This schematic will ensure proper operation of the zero-cross detection, and keep channel currents within</text>
<text x="130.8" y="100.1">safe limits while mixing 5v peak-to-peak signals.</text>
</g>
<g font-size="1.4" fill="#c2c2c2">
<text x="204.5" y="16.3">SDA</text>
<text x="222.2" y="16.3">Vcc</text>
<text x="40.6" y="18.8">Out-L-0</text>
<text x="40.6" y="23.9">Out-R-0</text>
<text x="77.5" y="18.8">Out-L-1</text>
<text x="77.5" y="23.9">Out-R-1</text>
<text x="114.3" y="18.8">Out-L-2</text>
<text x="114.3" y="23.9">Out-R-2</text>
<text x="151.1" y="18.8">Out-L-3</text>
<text x="151.1" y="23.9">Out-R-3</text>
<text x="204.5" y="21.4">RESET</text>
<text x="204.5" y="18.8">SCL</text>
<text x="204.5" y="23.9">VccDiv2</text>
<text x="222.2" y="18.8">GND</text>
<text x="222.2" y="21.4">Biased-In-L-0</text>
<text x="222.2" y="23.9">Biased-In-R-0</text>
<text x="29.2" y="27.7">ANAGND</text>
<text x="66" y="27.7">ANAGND</text>
<text x="102.9" y="27.7">ANAGND</text>
<text x="139.7" y="27.7">ANAGND</text>
<text x="204.5" y="29">ANAGND</text>
<text x="204.5" y="26.5">ANAVcc</text>
<text x="222.2" y="26.5">Biased-In-L-1</text>
<text x="222.2" y="29">Biased-In-R-1</text>
<text x="204.5" y="31.5">Out-L-0</text>
<text x="204.5" y="34.1">Out-R-0</text>
<text x="222.2" y="31.5">Biased-In-L-2</text>
<text x="222.2" y="34.1">Biased-In-R-2</text>
<text x="33.9" y="40.4">ANAVcc</text>
<text x="91.1" y="40.4">ANAVcc</text>
<text x="204.5" y="36.6">Out-L-1</text>
<text x="204.5" y="41.7">Out-L-2</text>
<text x="204.5" y="39.2">Out-R-1</text>
<text x="222.2" y="36.6">Biased-In-L-3</text>
<text x="222.2" y="41.7">Biased-In-L-4</text>
<text x="222.2" y="39.2">Biased-In-R-3</text>
<text x="21.3" y="44.2">VccDiv2</text>
<text x="78.5" y="44.2">VccDiv2</text>
<text x="204.5" y="46.8">Out-L-3</text>
<text x="204.5" y="44.2">Out-R-2</text>
<text x="222.2" y="46.8">Biased-In-L-5</text>
<text x="222.2" y="44.2">Biased-In-R-4</text>
<text x="53.3" y="50.6">Biased-In-L-0</text>
<text x="110.5" y="50.6">Biased-In-L-3</text>
<text x="204.5" y="49.3">Out-R-3</text>
<text x="222.2" y="49.3">Biased-In-R-5</text>
<text x="53.3" y="55.7">Biased-In-R-0</text>
<text x="110.5" y="55.7">Biased-In-R-3</text>
<text x="208.3" y="59.5">ANAVcc</text>
<text x="226.1" y="59.5">VccDiv2</text>
<text x="30.8" y="65.8">ANAGND</text>
<text x="87.9" y="65.8">ANAGND</text>
<text x="208.3" y="64.6">GND</text>
<text x="208.3" y="62">Vcc</text>
<text x="226.1" y="62">SDA</text>
<text x="226.1" y="64.6">SCL</text>
<text x="33.9" y="69.6">ANAVcc</text>
<text x="91.1" y="69.6">ANAVcc</text>
<text x="208.3" y="67.1">ANAGND</text>
<text x="226.1" y="67.1">RESET</text>
<text x="21.3" y="73.5">VccDiv2</text>
<text x="78.5" y="73.5">VccDiv2</text>
<text x="53.3" y="79.8">Biased-In-L-1</text>
<text x="110.5" y="79.8">Biased-In-L-4</text>
<text x="184.1" y="81.1">ANAVcc</text>
<text x="196.9" y="79.8">Vcc</text>
<text x="196.9" y="82.3">Vcc</text>
<text x="207" y="82.3">SCL</text>
<text x="207" y="79.8">SDA</text>
<text x="53.3" y="84.9">Biased-In-R-1</text>
<text x="110.5" y="84.9">Biased-In-R-4</text>
<text x="30.8" y="95">ANAGND</text>
<text x="87.9" y="95">ANAGND</text>
<text x="184.1" y="91.2">ANAGND</text>
<text x="33.9" y="98.9">ANAVcc</text>
<text x="91.1" y="98.9">ANAVcc</text>
<text x="21.3" y="102.7">VccDiv2</text>
<text x="78.5" y="102.7">VccDiv2</text>
<text x="53.3" y="109">Biased-In-L-2</text>
<text x="110.5" y="109">Biased-In-L-5</text>
<text x="53.3" y="114.1">Biased-In-R-2</text>
<text x="110.5" y="114.1">Biased-In-R-5</text>
<text x="30.8" y="124.3">ANAGND</text>
<text x="87.9" y="124.3">ANAGND</text>
</g>
<g font-size="1.4" fill="#008484">
<text x="32.2" y="20.9">C1</text>
<text x="37.4" y="20.9">100uF</text>
<text x="69" y="20.9">C3</text>
<text x="74.2" y="20.9">100uF</text>
<text x="105.4" y="20.9">C11</text>
<text x="111" y="20.9">100uF</text>
<text x="142.2" y="20.9">C13</text>
<text x="147.9" y="20.9">100uF</text>
<text x="32.2" y="26">C2</text>
<text x="37.4" y="26">100uF</text>
<text x="69" y="26">C4</text>
<text x="74.2" y="26">100uF</text>
<text x="105.4" y="26">C12</text>
<text x="111" y="26">100uF</text>
<text x="142.2" y="26">C14</text>
<text x="147.9" y="26">100uF</text>
<text x="29.9" y="50">3.3uF</text>
<text x="37.2" y="50">C5</text>
<text x="87.1" y="50">3.3uF</text>
<text x="94" y="50">C15</text>
<text x="29.9" y="55.1">3.3uF</text>
<text x="37.2" y="55.1">C6</text>
<text x="87.1" y="55.1">3.3uF</text>
<text x="94" y="55.1">C16</text>
<text x="29.9" y="79.2">3.3uF</text>
<text x="37.2" y="79.2">C7</text>
<text x="87.1" y="79.2">3.3uF</text>
<text x="94" y="79.2">C17</text>
<text x="29.9" y="84.3">3.3uF</text>
<text x="37.2" y="84.3">C8</text>
<text x="87.1" y="84.3">3.3uF</text>
<text x="94" y="84.3">C18</text>
<text x="139" y="88.4" transform="rotate(-90 139 88.4)">100uF</text>
<text x="152.9" y="88" transform="rotate(-90 152.9 88)">10uF</text>
<text x="169.4" y="89.3" transform="rotate(-90 169.4 89.3)">10uF</text>
<text x="183.4" y="88.4" transform="rotate(-90 183.4 88.4)">100uF</text>
<text x="144" y="90.2" transform="rotate(-90 144 90.2)">C23</text>
<text x="150.4" y="90.2" transform="rotate(-90 150.4 90.2)">C21</text>
<text x="174.5" y="90.2" transform="rotate(-90 174.5 90.2)">C22</text>
<text x="180.9" y="90.2" transform="rotate(-90 180.9 90.2)">C24</text>
<text x="29.9" y="113.5">3.3uF</text>
<text x="29.9" y="108.4">3.3uF</text>
<text x="36.8" y="113.5">C10</text>
<text x="37.2" y="108.4">C9</text>
<text x="87.1" y="113.5">3.3uF</text>
<text x="87.1" y="108.4">3.3uF</text>
<text x="94" y="113.5">C20</text>
<text x="94" y="108.4">C19</text>
</g>
<text font-size=".5" fill="#840000" x="219.8" y="85.7">Mounting</text>
</svg>
